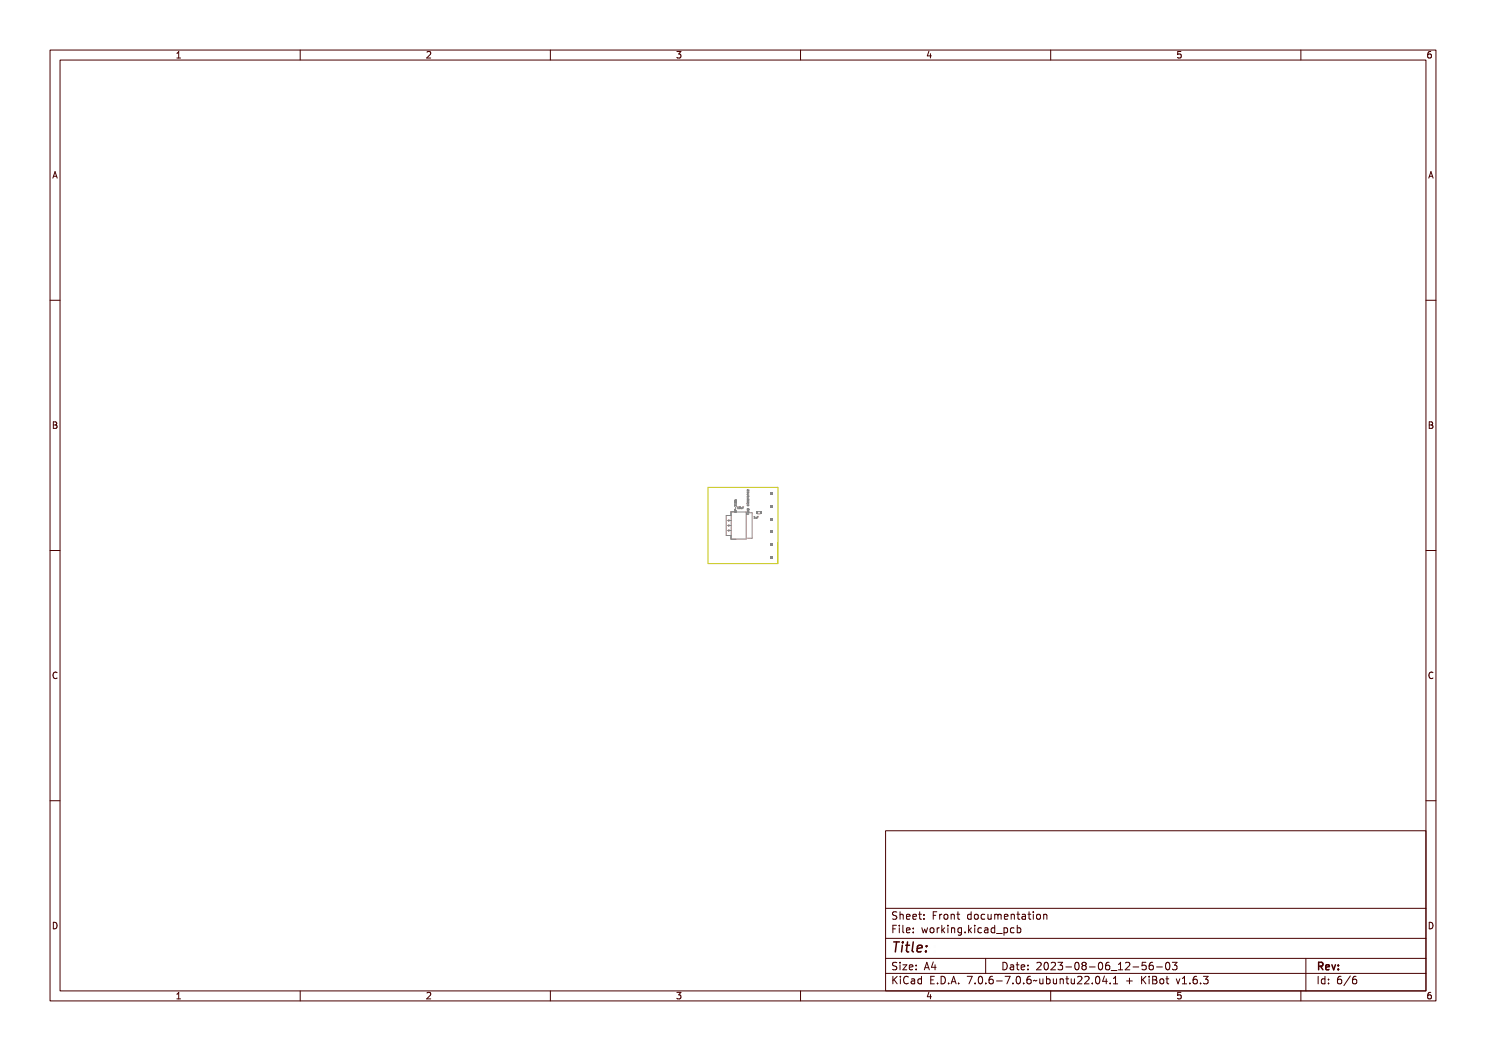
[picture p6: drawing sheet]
<svg xmlns="http://www.w3.org/2000/svg" width="297mm" height="210mm" viewBox="0 0 297 210" stroke-linecap="round" stroke-linejoin="round" font-family="sans-serif">
<g fill="none" stroke="#848484" stroke-width=".2">
<path d="M147 99.9v.1M147 99.9h.1M147 99.9h.2l-.1 .2h-.2l-.1-.2M149.3 97.9l.1 .2 .2-.1 .1-.1M149.3 99.4l.1 .2M149.3 99.6h.4M149.3 98.9h.4M149.4 98.2v.3l.2-.1v-.2M149.4 97.9h-.1M149.4 97.9l.1 .2M149.4 99.2l.3 .2h-.3zM149.4 98.1l.2 .2v-.2a.17 .17 0 0 1 0 .2 .17 .17 0 0 1-.2 0 .17 .17 0 0 1 0-.2z"/>
<path d="M149.4 98.5h.3l-.3 .1 .3 .1h-.3zM149.4 100l.2-.1v.3v-.3l.1 .2a.17 .17 0 0 1-.2 .1 .17 .17 0 0 1-.1-.2zM149.4 97.7h.2v.2v-.2l.1 .1a.17 .17 0 0 1-.2 .2 .17 .17 0 0 1-.1-.3zM149.4 99.6h.3v.2h-.2v-.2l-.1 .2zM149.4 98.8h.3v.3h-.2v-.2l-.1 .2zM149.4 97.8l.1 .1zM149.5 99.1v.2l.2-.1v-.1h-.3v.2M149.5 99.8v.2h.2v-.2h-.3v.2M149.6 97.9h.1M149.7 98.7h-.3v.2M146.9 101.1l.3-.1v.2h-.3zM146.9 100.4l.1 .2v-.1l.2-.1v.2h-.2z"/>
<path d="M146.9 102.2l.1 .2 .2-.1-.2-.1h.2a.17 .17 0 0 1-.1 .2 .17 .17 0 0 1-.2-.2zM146.9 101.3l.3 .2v-.2v.2l-.2-.1-.1 .1zM146.9 101.9l.3 .2h-.3zM146.9 100.8h.3zM146.9 102l.1 .1zM147 100v.1M147 100.1h.1M147.1 101.6v.2zM147.4 101.6h.2M147.4 101.4h.1M147.6 101.3h.1l.1 .3h-.2zM147.9 101.3l.1 .3z"/>
<path d="M148.2 101.4l.1 .2 .1-.2v.2h-.2zM148.5 101.3h.2h-.2l.2 .1-.2 .2zM149.2 102.6l.5 .2M149.2 102.6l.5 .1-.3 .1zM149.2 102.3l.5-.1v.2l-.4 .1zM149.2 100.5l.5-.2v.2l-.4 .1zM149.3 102.6v.2M149.4 100.8v.3l.2-.1v-.2M149.4 100.7l.2 .2v-.2a.17 .17 0 0 1 0 .2 .17 .17 0 0 1-.2 0 .17 .17 0 0 1 0-.2zM149.4 101.8h.3v.3h-.2v-.2l-.1 .2zM149.4 101.5h.3v.2h.2h-.5zM149.4 101.5l.3 .1-.2 .1z"/>
<path d="M149.4 100l.1 .2zM149.5 102v.2h.2v-.2h-.3v.2M149.6 100.2v.2h-.2v-.2l.1 .2M149.6 101.8v-.2h-.2v.2h.4M149.7 102.4l-.5 .1M149.7 100.6h-.5M150.7 103.3l.1-.1 .1 .4h-.2zM150.9 103.3l.1 .3 .2-.3v.3h-.2zM151.3 103.2h.2l-.2 .1 .1 .1-.1 .2zM151.4 102.2h.5M151.4 102.7h.5"/>
<circle cx="149.6" cy="99.7" r=".08"/>
<circle cx="149.6" cy="99" r=".08"/>
<circle cx="147" cy="100.8" r=".17"/>
<circle cx="147.1" cy="100.8" r=".03"/>
<circle cx="147.1" cy="100.5" r=".08"/>
<circle cx="147.9" cy="101.4" r=".17"/>
<circle cx="148" cy="101.4" r=".03"/>
<circle cx="149.6" cy="102" r=".08"/>
</g>
<g fill="#848484">
<path d="M151.1 102.2h.3v.6h-.3z" fill-rule="evenodd"/>
<path d="M151.9 102.2h.3v.6h-.3z" fill-rule="evenodd"/>
</g>
<g fill="none" stroke="#848484" stroke-width=".2">
<path d="M145.5 104h.1M145.5 105h.1M145.5 106h.1M145.5 104l.2 .2M145.5 105l.2 .2M145.5 106l.2 .2M145.7 103.8l-.2 .2h.6M145.7 104.8l-.2 .2h.6M145.7 105.8l-.2 .2h.6M146.1 107v.7M146.1 102.3h3v5.4l-3 .1M146.1 102.3v5.4"/>
<path d="M146.1 103h-1v4h1M147.1 102.3h-1v.7M149.4 102.5h.9v5h-.9"/>
</g>
<g fill="#848484">
<path d="M154 98.4h.5v.5h-.5z" fill-rule="evenodd"/>
<path d="M154 100.9h.5v.5h-.5z" fill-rule="evenodd"/>
<path d="M154 103.5h.5v.5h-.5z" fill-rule="evenodd"/>
<path d="M154 106h.5v.5h-.5z" fill-rule="evenodd"/>
<path d="M154 108.6h.5v.5h-.5z" fill-rule="evenodd"/>
<path d="M154 111.1h.5v.5h-.5z" fill-rule="evenodd"/>
</g>
<path d="M141.5 97.4h14v15.2h-14z" fill="none" stroke="#c2c200" stroke-width=".2"/>
<g fill="none" stroke="#480000" stroke-width=".2">
<path d="M10 10h277v190h-277zM12 12h273v186h-273zM60 10v2M110 10v2M160 10v2M210 10v2M260 10v2M10 60h2M285 60h2M10 110h2M285 110h2M10 160h2"/>
<path d="M285 160h2M177 166h108v32h-108zM60 198v2M110 198v2M160 198v2M177 181.5h108M177 187.5h108M177 191.5h108M177 194.5h108M178.1 195.2h.2v.6l.6-.6h.3l-.6 .6 .6 .8h-.2l-.5-.7-.2 .2v.5h-.2zM178.2 185h.9v.2h-.7v.4h.6v.2h-.6v.7h-.2zM178.3 182.4l.5-.1h.2v.2a.31 .31 0 0 0-.5-.1 .31 .31 0 0 0 0 .5 .5 .5 0 0 1 .6 .6 .5 .5 0 0 1-.8 .2l-.1-.2a.34 .34 0 0 0 .4 .1 .34 .34 0 0 0 .1-.5 .47 .47 0 0 1-.5-.2 .47 .47 0 0 1 .1-.5z"/>
<path d="M178.3 192.5l.5-.1h.2v.2a.31 .31 0 0 0-.5-.1 .31 .31 0 0 0 0 .5 .5 .5 0 0 1 .6 .6 .5 .5 0 0 1-.8 .2l-.1-.2a.34 .34 0 0 0 .4 .1 .34 .34 0 0 0 .1-.5 .47 .47 0 0 1-.5-.2 .47 .47 0 0 1 .1-.5zM179.4 182.2h.2v.6a.35 .35 0 0 1 .4-.1 .35 .35 0 0 1 .2 .4v.6h-.2v-.8h-.4v.8h-.2zM179.5 185.4h.4v.9h.4v.2h-.9v-.2h.3v-.8h-.2zM179.5 192.8h.4v.9h.4v.1h-.9v-.1h.3v-.8h-.2zM179.5 195.6h.4v.9h.4v.1h-.9v-.1h.3v-.8h-.2zM179.7 184.9h.2v.3h-.2zM179.7 192.3h.2v.3h-.2zM179.7 195.1h.2v.3h-.2zM180.6 184.9h.4v1.3l.4 .1v.2l-.5-.2v-1.2h-.3zM180.6 192.8h.8l-.6 .9h.6v.1h-.8l.6-.9h-.6zM180.7 182.8l.1-.1a.49 .49 0 0 1 .5 0 .49 .49 0 0 1 .2 .5h-.8a.42 .42 0 0 0 .3 .4 .42 .42 0 0 0 .4-.1 .47 .47 0 0 1-.4 .3 .47 .47 0 0 1-.4-.3zM180.7 195.4a.4 .4 0 0 1 .4-.3 .4 .4 0 0 1 .4 .3 .56 .56 0 0 0-.8 .4 .56 .56 0 0 0 .5 .7l.3-.1a.43 .43 0 0 1-.5 .3 .43 .43 0 0 1-.4-.4v-.6z"/>
<path d="M180.8 182.9l.4-.1 .1 .3h-.6zM181.8 195.6l.3-.1a.43 .43 0 0 1 .5 .5v.6h-.1v-.1a.38 .38 0 0 1-.5 .2 .38 .38 0 0 1-.2-.5 .38 .38 0 0 1 .4-.2h.3a.35 .35 0 0 0-.3-.4 .35 .35 0 0 0-.4 .2zM181.9 182.8l.1-.1a.49 .49 0 0 1 .5 0 .49 .49 0 0 1 .2 .5h-.8a.42 .42 0 0 0 .3 .4 .42 .42 0 0 0 .5-.1 .47 .47 0 0 1-.5 .3 .47 .47 0 0 1-.4-.3zM181.9 185.5l.1-.1a.49 .49 0 0 1 .5 0 .49 .49 0 0 1 .2 .5h-.8a.42 .42 0 0 0 .3 .4 .42 .42 0 0 0 .5-.1 .47 .47 0 0 1-.5 .3 .47 .47 0 0 1-.4-.3zM181.9 192.9l.1-.1a.49 .49 0 0 1 .5 0 .49 .49 0 0 1 .2 .5h-.8a.42 .42 0 0 0 .3 .4 .42 .42 0 0 0 .5-.1 .47 .47 0 0 1-.5 .3 .47 .47 0 0 1-.4-.3zM182 196.2l.5-.1a.31 .31 0 0 1-.2 .4 .31 .31 0 0 1-.4-.1zM182 182.9l.4-.1 .1 .3h-.6zM182 185.6l.4-.1 .1 .3h-.6zM182 193l.4-.1 .1 .3h-.6zM183 195.7l.4-.2 .2 .2v-.6h.2v1.5h-.2v-.1a.42 .42 0 0 1-.5 .1 .42 .42 0 0 1-.2-.5zM183.2 195.8l.1-.1a.4 .4 0 0 1 .3 .4 .4 .4 0 0 1-.3 .4l-.2-.2zM183.2 182.3h.2v.4h.4v.1h-.4v.7l.4 .1v.1h-.4l-.1-.1-.1-.8h-.3v-.1h.3z"/>
<path d="M183.3 185.4h.2v.3h-.2zM183.3 186.2h.2v.3h-.2zM183.3 192.8h.2v.3h-.2zM183.3 193.6h.2v.2h-.2zM184.5 182.7h.2v.3h-.2zM184.5 183.5h.2v.2h-.2zM185.2 185.4h.2l.2 .8 .1-.5h.2l.2 .5 .1-.8h.2l-.2 1.1h-.2l-.2-.7-.2 .7h-.1zM185.4 195.2h.9v.2h-.7v.4h.6v.2h-.6v.5h.7v.1h-.9zM185.7 192.4h.2l.5 1.4h-.2l-.1-.3h-.5l-.1 .3h-.2zM185.8 192.6l.2 .7h-.4zM186.6 182.3h.9v.2h-.7v.4h.6v.2h-.6v.6h-.2zM186.8 185.6l.1-.1a.39 .39 0 0 1 .4 .4 .39 .39 0 0 1-.4 .4l-.1-.2z"/>
<path d="M186.9 196.4h.2v.2h-.2zM187.1 192.4h.2v.9h.2v.2h-.2v.3h-.2v-.3h-.6zM187.1 192.6v.7h-.4zM187.8 195.2a.76 .76 0 0 1 .9 .7 .76 .76 0 0 1-.9 .7zM188 195.4a.57 .57 0 0 1 .5 .5 .57 .57 0 0 1-.5 .6zM188 182.7h.2v.2v-.1a.29 .29 0 0 1 .3-.2 .29 .29 0 0 1 .3 .3 .37 .37 0 0 0-.5-.1 .37 .37 0 0 0-.1 .4v.5h-.2zM188 185.4h.2v.2v-.1a.29 .29 0 0 1 .3-.2 .29 .29 0 0 1 .3 .3 .37 .37 0 0 0-.5-.1 .37 .37 0 0 0-.1 .4v.6h-.2zM189.1 184.9h.1v.9l.5-.4h.2l-.4 .4 .5 .7h-.2l-.4-.6-.2 .1v.5h-.1zM189.2 182.9l.1-.1a.39 .39 0 0 1 .4 .4 .39 .39 0 0 1-.4 .4l-.1-.2zM189.3 196.4h.3v.2h-.3zM190.2 182.7h.2v.1a.35 .35 0 0 1 .4-.1 .35 .35 0 0 1 .3 .4v.6h-.2l-.1-.8h-.3l-.1 .8h-.2zM190.3 185.4h.4v.9h.4v.2h-.9v-.2h.4v-.8h-.3z"/>
<path d="M190.5 195.2h.3l.4 1.4h-.2l-.1-.3h-.5l-.1 .3h-.2zM190.6 184.9h.1v.3h-.1zM190.6 195.4l.2 .7h-.4zM191.4 185.4h.2v.1a.35 .35 0 0 1 .4-.1 .35 .35 0 0 1 .3 .4v.7h-.2l-.1-.9h-.3l-.1 .9h-.2zM191.7 182.3h.1v.4h.4v.1h-.4v.7l.4 .1v.1h-.4l-.1-.1v-.8h-.3v-.1h.3zM191.7 196.4h.3v.2h-.3zM192.7 185.5l.3-.2 .3 .2v-.1h.2v1a.53 .53 0 0 1-.8 .4v-.2a.36 .36 0 0 0 .4 .1 .36 .36 0 0 0 .2-.4l-.1 .1a.53 .53 0 0 1-.7-.3 .53 .53 0 0 1 .2-.6zM192.8 185.6l.1-.1a.39 .39 0 0 1 .4 .4 .39 .39 0 0 1-.4 .4l-.1-.2zM193.8 195.2h.9l-.5 1.4h-.2l.5-1.2h-.7zM193.9 182.8l.3-.2 .3 .2v-.6h.2v1.5h-.2v-.1a.42 .42 0 0 1-.6 .1 .42 .42 0 0 1-.1-.5zM194.1 182.8a.4 .4 0 0 1 .4 .4 .4 .4 0 0 1-.4 .4l-.2-.4zM194.1 186.2h.3v.3h-.3z"/>
<path d="M195.1 184.9h.2v.9l.4-.4h.3l-.5 .4 .5 .7h-.2l-.4-.6-.1 .1v.5h-.2zM195.2 182.9l.1-.1a.39 .39 0 0 1 .4 .4 .39 .39 0 0 1-.4 .4l-.1-.2zM195.3 196.4h.3v.2h-.3zM196.3 185.4h.5v.9h.3v.2h-.9v-.2h.4v-.8h-.3zM196.3 195.4a.57 .57 0 0 1 .7 0 .57 .57 0 0 1 .1 .8 .5 .5 0 0 1-.6 .5 .5 .5 0 0 1-.3-.8zM196.4 182.8a.39 .39 0 0 1 .4-.2 .39 .39 0 0 1 .3 .3 .4 .4 0 0 0-.6 0 .4 .4 0 0 0 0 .6 .4 .4 0 0 0 .6 0 .45 .45 0 0 1-.6 .3 .45 .45 0 0 1-.3-.6zM196.5 195.4a.61 .61 0 0 1 .4 1l-.1 .1a.61 .61 0 0 1-.4-1zM196.6 184.9h.2v.3h-.2zM197 191.5v3M197.4 182.7h.2v.8l.2 .1 .3-.2v-.7h.2v1h-.2v-.1a.35 .35 0 0 1-.4 .2 .35 .35 0 0 1-.3-.5zM197.6 185.5a.39 .39 0 0 1 .4-.2 .39 .39 0 0 1 .3 .3 .4 .4 0 0 0-.6 0 .4 .4 0 0 0 0 .6 .4 .4 0 0 0 .6 0 .45 .45 0 0 1-.6 .3 .45 .45 0 0 1-.3-.6zM197.7 196.4h.3v.2h-.3z"/>
<path d="M198.6 182.7l.5 .1 .3-.1 .2 1h-.2l-.1-.9-.2 .1v.8h-.1l-.2-.9-.1 .9h-.1zM198.7 185.4l.2-.1a.43 .43 0 0 1 .6 .5v.7h-.2v-.2a.38 .38 0 0 1-.5 .2 .38 .38 0 0 1-.2-.5 .38 .38 0 0 1 .5-.2h.2a.35 .35 0 0 0-.3-.4 .35 .35 0 0 0-.3 .2zM198.7 195.4a.38 .38 0 0 1 .4-.3 .38 .38 0 0 1 .3 .3 .43 .43 0 0 0-.5 0 .43 .43 0 0 0-.1 .5 .46 .46 0 0 1 .7 .1 .46 .46 0 0 1-.2 .6 .46 .46 0 0 1-.7-.2zM198.8 186l.5-.1a.31 .31 0 0 1-.1 .4 .31 .31 0 0 1-.4-.1zM199.9 185.5l.3-.2 .3 .2v-.6h.2v1.6h-.2v-.2a.42 .42 0 0 1-.5 .1 .42 .42 0 0 1-.2-.5zM199.9 182.8l.2-.1a.49 .49 0 0 1 .5 0 .49 .49 0 0 1 .1 .5h-.7a.42 .42 0 0 0 .2 .4 .42 .42 0 0 0 .5-.1 .47 .47 0 0 1-.4 .3 .47 .47 0 0 1-.5-.3zM200 196h.5v.2h-.5zM200 185.6l.1-.1a.39 .39 0 0 1 .4 .4 .39 .39 0 0 1-.4 .4l-.1-.2zM200.1 182.9l.3-.1 .2 .3h-.6zM200.1 192.4a.76 .76 0 0 1 1 .7 .76 .76 0 0 1-1 .7zM200.3 192.6a.57 .57 0 0 1 .6 .5 .57 .57 0 0 1-.6 .6zM200.9 186.8l1.2 .1z"/>
<path d="M201 195.2h.9l-.5 1.4h-.2l.5-1.2h-.7zM201.1 182.7h.1v.1a.35 .35 0 0 1 .5-.1 .35 .35 0 0 1 .2 .4v.6h-.2v-.8h-.4l-.1 .8h-.1zM201.4 192.8l.3-.1a.43 .43 0 0 1 .5 .5v.6h-.1v-.1a.38 .38 0 0 1-.5 .2 .38 .38 0 0 1-.2-.5 .38 .38 0 0 1 .4-.2h.3a.35 .35 0 0 0-.3-.4 .35 .35 0 0 0-.4 .2zM201.6 193.4l.5-.1a.31 .31 0 0 1-.2 .4 .31 .31 0 0 1-.4-.1zM202.2 185.4h.2v.1a.53 .53 0 0 1 .8 .3 .53 .53 0 0 1-.6 .7l-.2-.2v.6h-.2zM202.5 182.3h.2v.4h.4v.1h-.4v.7l.4 .1v.1h-.4l-.2-.1v-.8h-.3v-.1h.3zM202.5 185.6l.1-.1a.4 .4 0 0 1 .4 .4 .4 .4 0 0 1-.4 .4l-.2-.2zM202.5 196.4h.3v.2h-.3zM202.8 192.4h.2v.4h.4v.1h-.4v.7l.4 .1v.1h-.4l-.2-.1v-.8h-.3v-.1h.3zM203.5 182.7l.3-.1a.43 .43 0 0 1 .5 .5v.6h-.2v-.1a.38 .38 0 0 1-.5 .2 .38 .38 0 0 1-.2-.5 .38 .38 0 0 1 .5-.2h.2a.35 .35 0 0 0-.2-.4 .35 .35 0 0 0-.4 .2zM203.5 195.4a.57 .57 0 0 1 .8 0 .57 .57 0 0 1 0 .8 .5 .5 0 0 1-.6 .5 .5 .5 0 0 1-.3-.8zM203.6 185.5a.39 .39 0 0 1 .4-.2 .39 .39 0 0 1 .3 .3 .4 .4 0 0 0-.5 0 .4 .4 0 0 0 0 .6 .4 .4 0 0 0 .5 0 .45 .45 0 0 1-.6 .3 .45 .45 0 0 1-.2-.6z"/>
<path d="M203.7 183.3l.4-.1a.31 .31 0 0 1-.1 .4 .31 .31 0 0 1-.4-.1zM203.7 195.4a.61 .61 0 0 1 .4 1l-.1 .1a.61 .61 0 0 1-.3-1zM203.9 192.9l.1-.1a.49 .49 0 0 1 .5 0 .49 .49 0 0 1 .2 .5h-.8a.42 .42 0 0 0 .3 .4 .42 .42 0 0 0 .5-.1 .47 .47 0 0 1-.5 .3 .47 .47 0 0 1-.4-.3zM204 193l.4-.1 .1 .3h-.6zM204.7 184.9h.1v.6a.53 .53 0 0 1 .8 .3 .53 .53 0 0 1-.6 .7l-.2-.2v.2h-.1zM204.9 182.3h.2v.4h.4v.1h-.4v.7l.4 .1v.1h-.4l-.2-.1v-.8h-.3v-.1h.3zM204.9 185.6l.1-.1a.39 .39 0 0 1 .4 .4 .39 .39 0 0 1-.4 .4l-.1-.2zM204.9 196.4h.3v.2h-.3zM205.3 192.8h.2v.3h-.2zM205.3 193.6h.2v.2h-.2zM205.9 182.7h.5v.9h.3v.1h-.9v-.1h.4v-.8h-.3zM205.9 195.4a.38 .38 0 0 1 .4-.3 .38 .38 0 0 1 .3 .3 .43 .43 0 0 0-.5 0 .43 .43 0 0 0-.1 .5 .46 .46 0 0 1 .7 .1 .46 .46 0 0 1-.2 .6 .46 .46 0 0 1-.6-.2z"/>
<path d="M206.2 182.2h.2v.3h-.2zM207 196l1-.1a.49 .49 0 0 1-.8 .1l-.2 .2zM207.3 182.9l.1-.1a.39 .39 0 0 1 .4 .4 .39 .39 0 0 1-.4 .4l-.2-.2zM207.4 192.5a.53 .53 0 0 1 .8 .1 .53 .53 0 0 1-.3 .7l-.3 .4h.7v.1h-.9l.3-.5a.4 .4 0 0 0 .3-.4 .4 .4 0 0 0-.3-.4l-.3 .2zM208.3 182.7h.1v.1a.35 .35 0 0 1 .5-.1 .35 .35 0 0 1 .2 .4v.6h-.2v-.8h-.4l-.1 .8h-.1zM208.3 195.6h.1l.1 .8 .2 .1 .2-.2v-.7h.2v1h-.2v-.1a.35 .35 0 0 1-.4 .2 .35 .35 0 0 1-.2-.5zM208.7 192.6a.57 .57 0 0 1 .7 0 .57 .57 0 0 1 .1 .8 .5 .5 0 0 1-.6 .5 .5 .5 0 0 1-.3-.8zM208.9 192.6a.61 .61 0 0 1 .3 1l-.1 .1a.61 .61 0 0 1-.3-1zM209.5 195.1h.2v.6a.53 .53 0 0 1 .7 .3 .53 .53 0 0 1-.6 .7l-.1-.2v.1h-.2zM209.7 195.8l.1-.1a.4 .4 0 0 1 .4 .4 .4 .4 0 0 1-.4 .4l-.1-.2zM209.8 192.5a.53 .53 0 0 1 .8 .1 .53 .53 0 0 1-.3 .7l-.3 .4h.7v.1h-.9l.3-.5a.4 .4 0 0 0 .3-.4 .4 .4 0 0 0-.3-.4l-.3 .2zM210 198v2"/>
<path d="M210.7 195.6h.2v.8l.2 .1 .2-.2v-.7h.2v1h-.2v-.1a.35 .35 0 0 1-.4 .2 .35 .35 0 0 1-.2-.5zM211 192.4a.46 .46 0 0 1 .6 0 .46 .46 0 0 1 .1 .6l-.1 .1a.47 .47 0 0 1 .2 .7 .47 .47 0 0 1-.7 0l-.1-.2a.35 .35 0 0 0 .5 .1 .35 .35 0 0 0 0-.5h-.3v-.2a.29 .29 0 0 0 .4-.1 .29 .29 0 0 0-.1-.4 .29 .29 0 0 0-.4 .1h-.1zM211.9 195.6h.2v.1a.35 .35 0 0 1 .4-.1 .35 .35 0 0 1 .2 .4v.6h-.2v-.8h-.4v.8h-.2zM212.4 193.2h.5v.2h-.5zM213.3 195.2h.2v.4h.4v.1h-.4v.7l.4 .1v.1h-.4l-.2-.1v-.8h-.3v-.1h.3zM213.5 192.6a.57 .57 0 0 1 .7 0 .57 .57 0 0 1 .1 .8 .5 .5 0 0 1-.6 .5 .5 .5 0 0 1-.3-.8zM213.7 192.6a.61 .61 0 0 1 .3 1v.1a.61 .61 0 0 1-.4-1zM214.3 195.6h.2v.8l.2 .1 .2-.2v-.7h.2v1h-.2v-.1a.35 .35 0 0 1-.4 .2 .35 .35 0 0 1-.2-.5zM214.7 192.5a.41 .41 0 0 1 .7-.1 .41 .41 0 0 1-.2 .7 .42 .42 0 0 1 .2 .6 .42 .42 0 0 1-.7 0 .42 .42 0 0 1 .2-.6l-.3-.2zM215.5 195.3a.53 .53 0 0 1 .8 .1 .53 .53 0 0 1-.3 .7l-.3 .4h.6v.1h-.9l.4-.5a.4 .4 0 0 0 .3-.4 .4 .4 0 0 0-.3-.4l-.3 .2zM216 193.2h.5v.2h-.5zM216.7 195.3a.53 .53 0 0 1 .8 .1 .53 .53 0 0 1-.3 .7l-.3 .4h.6v.1h-.9l.4-.5a.4 .4 0 0 0 .3-.4 .4 .4 0 0 0-.3-.4l-.3 .2z"/>
<path d="M217.1 192.6a.57 .57 0 0 1 .7 0 .57 .57 0 0 1 .1 .8 .5 .5 0 0 1-.6 .5 .5 .5 0 0 1-.3-.8zM217.3 192.6a.61 .61 0 0 1 .3 1v.1a.61 .61 0 0 1-.4-1zM218.2 196.4h.2v.2h-.2zM218.3 192.6a.38 .38 0 0 1 .4-.3 .38 .38 0 0 1 .3 .3 .43 .43 0 0 0-.5 0 .43 .43 0 0 0-.1 .5 .46 .46 0 0 1 .6 .1 .46 .46 0 0 1-.1 .6 .46 .46 0 0 1-.7-.2zM219.2 195.4a.57 .57 0 0 1 .7 0 .57 .57 0 0 1 .1 .8 .5 .5 0 0 1-.7 .5 .5 .5 0 0 1-.3-.8zM219.2 194.2l1.3 .1zM219.4 195.4a.61 .61 0 0 1 .3 1l-.1 .1a.61 .61 0 0 1-.3-1zM220.7 192.5l.5-.1v1.3h.3v.1h-.8v-.1h.3v-1.1h-.3zM220.8 195.2h.2v.9h.2v.2h-.2v.3h-.2v-.3h-.6zM220.8 195.4v.7h-.4zM221.8 196.4h.2v.2h-.2zM221.8 192.5a.53 .53 0 0 1 .8 .1 .53 .53 0 0 1-.3 .7l-.3 .4h.7v.1h-.9l.3-.5a.4 .4 0 0 0 .4-.4 .4 .4 0 0 0-.4-.4l-.3 .2z"/>
<path d="M222.8 195.3l.5-.1v1.3h.3v.1h-.8v-.1h.3v-1.1h-.3zM223.2 193.2h.5v.2h-.5zM224.3 192.4h.7v.2h-.6v.3a.53 .53 0 0 1 .7 .7 .53 .53 0 0 1-.9 .2v-.2a.38 .38 0 0 0 .5 .1 .38 .38 0 0 0 .1-.5 .38 .38 0 0 0-.5-.1zM225.4 195.5h.2v.4h.4v.2h-.4v.4h-.2v-.4h-.4v-.2h.4zM225.5 192.6a.38 .38 0 0 1 .4-.3 .38 .38 0 0 1 .3 .3 .43 .43 0 0 0-.5 0 .43 .43 0 0 0-.1 .5 .46 .46 0 0 1 .7 .1 .46 .46 0 0 1-.2 .6 .46 .46 0 0 1-.7-.2zM226.8 193.2h.5v.2h-.5zM227.5 195.2h.2v.6l.6-.6h.2l-.6 .6 .6 .8h-.2l-.5-.7-.1 .2v.5h-.2zM227.9 192.6a.57 .57 0 0 1 .8 0 .57 .57 0 0 1 0 .8 .5 .5 0 0 1-.6 .5 .5 .5 0 0 1-.3-.8zM228.2 192.6a.61 .61 0 0 1 .3 1l-.1 .1a.61 .61 0 0 1-.3-1zM228.8 195.6h.4v.9h.4v.1h-.9v-.1h.4v-.8h-.3zM229.1 192.4a.46 .46 0 0 1 .6 0 .46 .46 0 0 1 0 .6l-.1 .1a.47 .47 0 0 1 .2 .7 .47 .47 0 0 1-.7 0l-.1-.2a.35 .35 0 0 0 .5 .1 .35 .35 0 0 0 0-.5h-.2v-.2a.29 .29 0 0 0 .4-.1 .29 .29 0 0 0-.2-.4 .29 .29 0 0 0-.3 .1h-.1zM229.1 195.1h.1v.3h-.1z"/>
<path d="M229.9 195.2h.4a.35 .35 0 0 1 .5 .2 .35 .35 0 0 1-.3 .5 .41 .41 0 0 1 .3 .5 .41 .41 0 0 1-.5 .2h-.4zM230.1 196h.2a.27 .27 0 0 1 .3 .2 .27 .27 0 0 1-.3 .3h-.2zM230.1 195.4h.2a.23 .23 0 0 1 .3 .2 .23 .23 0 0 1-.3 .2h-.2zM231.2 193.2h1.1M231.3 195.8l.1-.1a.39 .39 0 0 1 .4 .4 .39 .39 0 0 1-.4 .4l-.1-.2zM232.6 195.2h.1v.4h.4v.1h-.4l.1 .7 .3 .1v.1h-.3l-.2-.1v-.8h-.3v-.1h.3zM233.2 192.4l.1-.1a.8 .8 0 0 1 .5 .7 .8 .8 0 0 1-.5 .8 1 1 0 0 1-.1-1.4zM234.3 192.3h.9l-.5 .6 .5 .1v.6l-.2 .2-.7-.2M234.6 195.6h.2l.3 .9 .4-.9h.2l-.4 1h-.3zM236 195.3l.5-.1v1.3h.3v.1h-.8v-.1h.3v-1.1h-.3zM237.4 196.4h.3v.2h-.3zM238.4 195.4a.38 .38 0 0 1 .4-.3 .38 .38 0 0 1 .3 .3 .43 .43 0 0 0-.5 0 .43 .43 0 0 0-.1 .5 .46 .46 0 0 1 .7 .1 .46 .46 0 0 1-.2 .6 .46 .46 0 0 1-.7-.2z"/>
<path d="M239.8 196.4h.3v.2h-.3zM240.7 195.2a.46 .46 0 0 1 .6 0 .46 .46 0 0 1 .1 .6l-.1 .1a.47 .47 0 0 1 .2 .7 .47 .47 0 0 1-.7 0l-.1-.2a.35 .35 0 0 0 .5 .1 .35 .35 0 0 0 0-.5l-.3-.1v-.1a.29 .29 0 0 0 .4-.1 .29 .29 0 0 0-.1-.4 .29 .29 0 0 0-.4 .1h-.1zM260 198v2M261 191.5v6.5M263.2 195.2h.8v.2h-.3v1.1h.3v.1h-.8v-.1h.3v-1.1h-.3zM264.4 195.7l.3-.2 .3 .2v-.6h.2v1.5h-.2v-.1a.42 .42 0 0 1-.5 .1 .42 .42 0 0 1-.2-.5zM264.6 195.8l.1-.1a.4 .4 0 0 1 .3 .4 .4 .4 0 0 1-.3 .4l-.2-.2zM265.9 195.6h.2v.3h-.2zM265.9 196.4h.2v.2h-.2zM268.1 195.4a.38 .38 0 0 1 .3-.3 .38 .38 0 0 1 .4 .3 .43 .43 0 0 0-.5 0 .43 .43 0 0 0-.2 .5 .46 .46 0 0 1 .7 .1 .46 .46 0 0 1-.2 .6 .46 .46 0 0 1-.6-.2zM269.9 195.2h.2l-.8 1.6h-.2zM270.5 195.4a.38 .38 0 0 1 .4-.3 .38 .38 0 0 1 .3 .3 .43 .43 0 0 0-.5 0 .43 .43 0 0 0-.2 .5 .46 .46 0 0 1 .7 .1 .46 .46 0 0 1-.2 .6 .46 .46 0 0 1-.6-.2z"/>
<circle cx="187" cy="185.9" r=".53"/>
<circle cx="189.4" cy="183.2" r=".53"/>
<circle cx="195.4" cy="183.2" r=".53"/>
<circle cx="196.7" cy="195.9" r=".13"/>
<circle cx="199.1" cy="196.2" r=".32"/>
<circle cx="203.9" cy="195.9" r=".13"/>
<circle cx="206.3" cy="196.2" r=".32"/>
<circle cx="207.4" cy="183.2" r=".53"/>
<circle cx="209" cy="193.1" r=".13"/>
<circle cx="213.8" cy="193.1" r=".13"/>
<circle cx="215" cy="193.4" r=".29"/>
<circle cx="215" cy="192.8" r=".25"/>
<circle cx="217.4" cy="193.1" r=".13"/>
<circle cx="218.7" cy="193.4" r=".32"/>
<circle cx="219.5" cy="195.9" r=".13"/>
<circle cx="225.9" cy="193.4" r=".32"/>
<circle cx="228.3" cy="193.1" r=".13"/>
<circle cx="231.5" cy="196.1" r=".53"/>
<circle cx="238.8" cy="196.2" r=".32"/>
<circle cx="268.5" cy="196.2" r=".32"/>
<circle cx="270.9" cy="196.2" r=".32"/>
</g>
<g fill="none" stroke="#480000" stroke-width=".3">
<path d="M178.1 188.4h1.4v.2h-.6v1.7h-.2v-1.7h-.6zM179.9 188.8h.7v1.3h.4v.2h-1.2v-.2h.5v-1.1h-.4zM180.3 188.3h.3v.3h-.3zM181.8 188.4h.2v.4h.6v.2h-.6v1l.6 .1v.2a.55 .55 0 0 1-.8-.5v-.8h-.4v-.2h.4zM183 188.3h.6l.1 1.6 .1 .2h.4v.2a.54 .54 0 0 1-.8-.5v-1.4h-.4zM184.8 189a.65 .65 0 0 1 .8-.1 .65 .65 0 0 1 .3 .7h-1.1a.56 .56 0 0 0 .4 .5 .56 .56 0 0 0 .6-.1v.2a.81 .81 0 0 1-1.1-.1 .81 .81 0 0 1 .1-1.1zM185 189.1l.4-.1 .2 .4h-.8zM186.7 188.9h.3v.4h-.3zM186.7 189.9h.3v.4h-.3zM263.1 192.4a.73 .73 0 0 1 .9 .2v.3l-.3 .3 .5 .6h-.2l-.3-.4-.2-.2h-.2v.6h-.2zM263.3 192.6h.2a.26 .26 0 0 1 .3 .2 .26 .26 0 0 1-.2 .3h-.3zM264.5 192.9l.1-.1a.49 .49 0 0 1 .5 0 .49 .49 0 0 1 .2 .5h-.8a.42 .42 0 0 0 .3 .4 .42 .42 0 0 0 .4-.1 .47 .47 0 0 1-.4 .3 .47 .47 0 0 1-.4-.3z"/>
<path d="M264.6 193l.3-.1 .2 .3h-.6zM265.5 192.8h.2l.3 .9 .3-.9h.2l-.4 1h-.2zM267.1 192.8h.2v.3h-.2zM267.1 193.6h.2v.2h-.2z"/>
</g>
<text font-size="2.7" fill="#480000" x="178" y="190.3">Title:</text>
<g font-size="2" fill="#480000">
<text x="178" y="183.7">Sheet: Front documentation</text>
<text x="178" y="186.5">File: working.kicad_pcb</text>
<text x="178" y="193.9">Size: A4</text>
<text x="178" y="196.6">KiCad E.D.A. 7.0.6-7.0.6~ubuntu22.04.1 + KiBot v1.6.3</text>
<text x="200" y="193.9">Date: 2023-08-06_12-56-03</text>
<text x="263" y="196.6">Id: 6/6</text>
<text x="263" y="193.9">Rev:</text>
</g>
<g font-size="1.7" fill="#480000">
<text x="35" y="11.7">1</text>
<text x="85" y="11.7">2</text>
<text x="135" y="11.7">3</text>
<text x="185" y="11.7">4</text>
<text x="235" y="11.7">5</text>
<text x="285" y="11.7">6</text>
<text x="10.5" y="35.7">A</text>
<text x="285.5" y="35.7">A</text>
<text x="10.5" y="85.6">B</text>
<text x="285.5" y="85.6">B</text>
<text x="10.5" y="135.7">C</text>
<text x="285.5" y="135.7">C</text>
<text x="10.5" y="185.6">D</text>
<text x="285.5" y="185.6">D</text>
<text x="35" y="199.7">1</text>
<text x="85" y="199.7">2</text>
<text x="135" y="199.7">3</text>
<text x="185" y="199.7">4</text>
<text x="235" y="199.7">5</text>
<text x="285" y="199.7">6</text>
</g>
<g font-size=".5" fill="#848484">
<text x="147.5" y="101.6">10uF</text>
<text x="147.2" y="102.5" transform="rotate(-90 147.2 102.5)">GP-2106</text>
<text x="150.6" y="103.6">1uF</text>
</g>
</svg>
